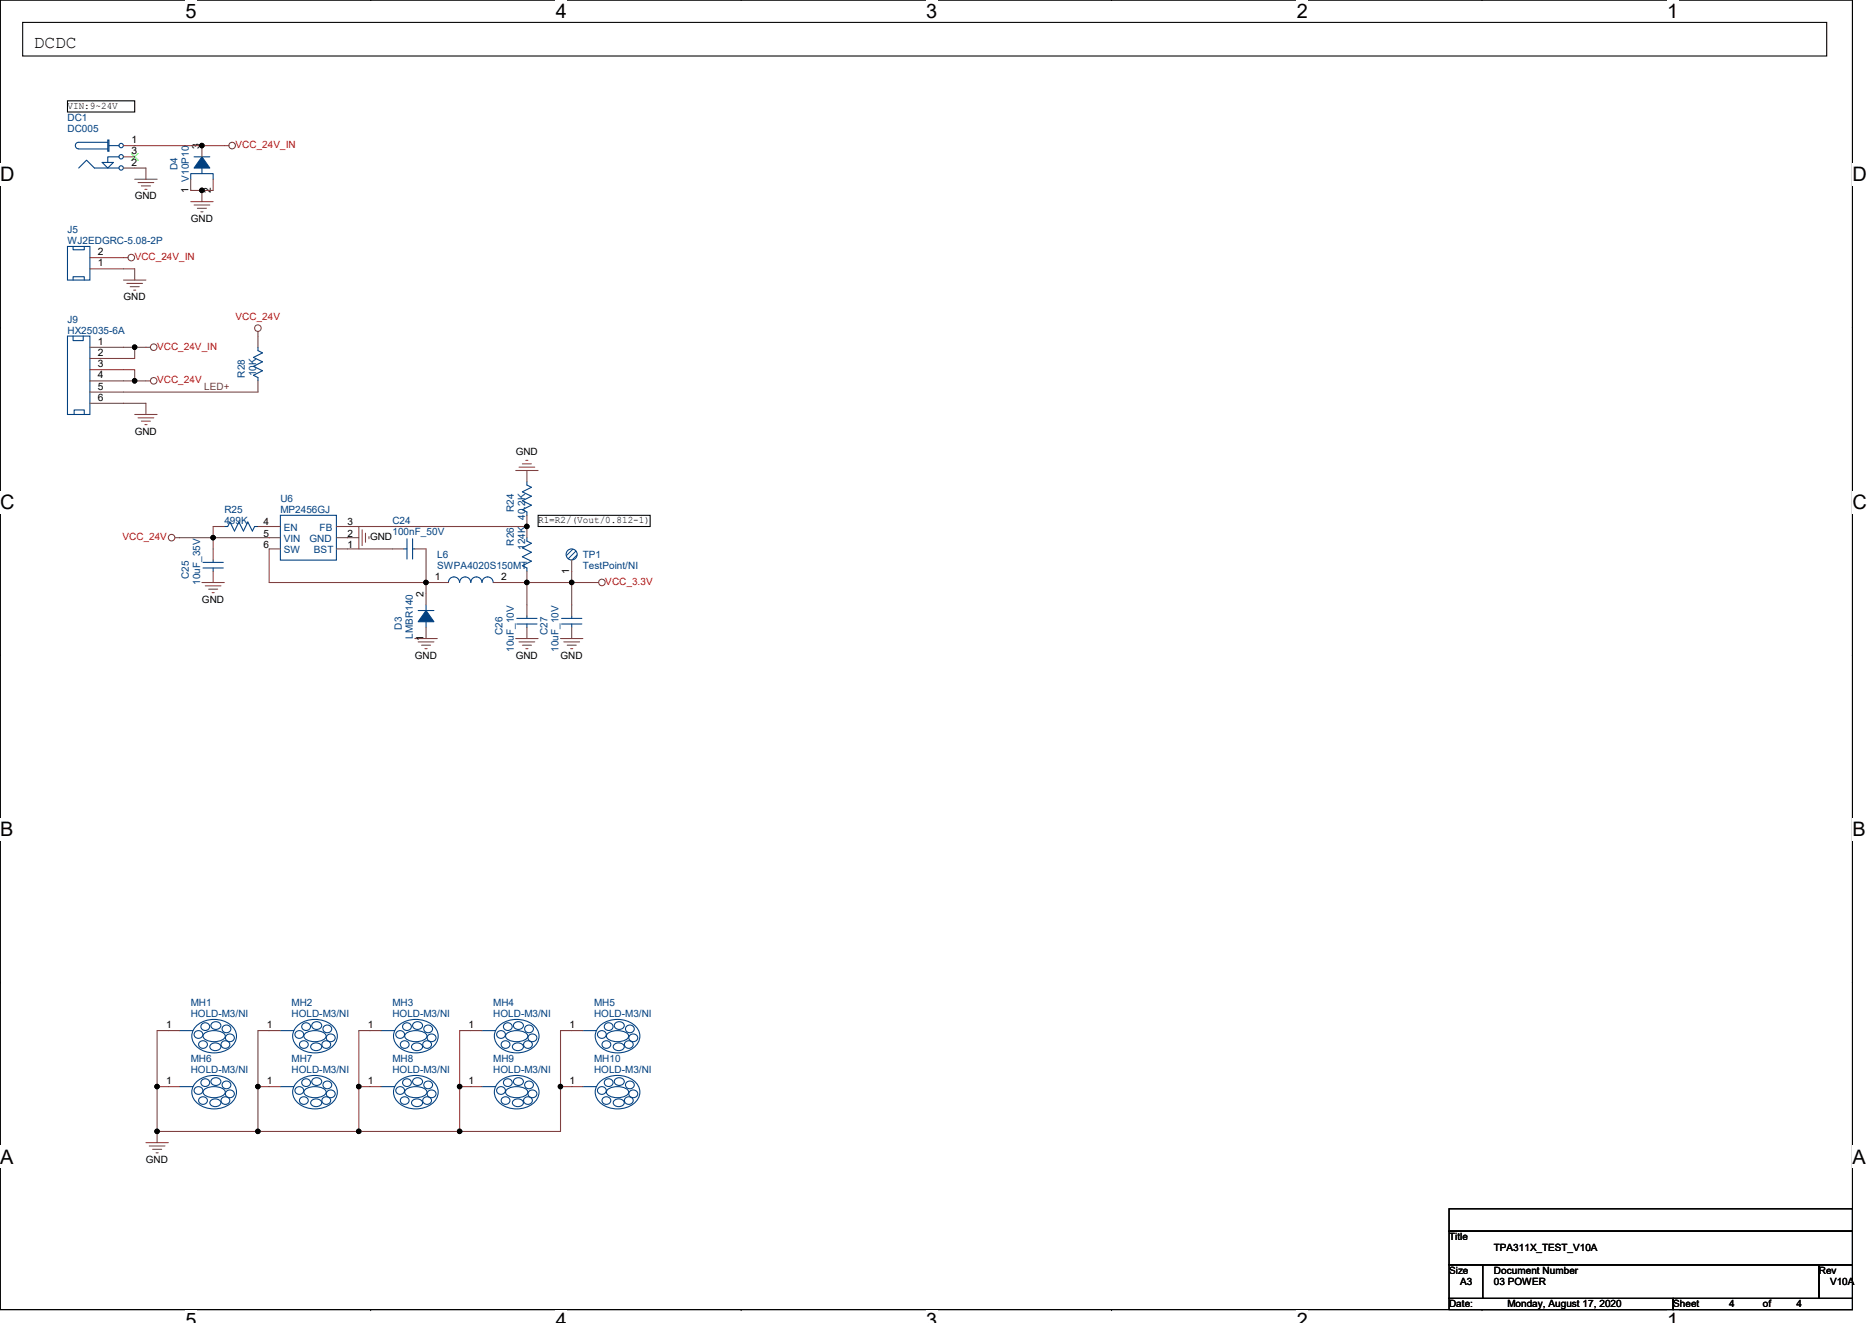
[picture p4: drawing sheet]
<svg xmlns="http://www.w3.org/2000/svg" width="297mm" height="210mm" viewBox="0 0 297 210" stroke-linecap="round" stroke-linejoin="round" font-family="sans-serif">
<path d="M0 0h293.9v207.9h-293.9z" fill="none" stroke="#000" stroke-width=".17"/>
<g fill="#fff">
<path d="M29.4 0h1.8v3.5h-1.8z"/>
<path d="M29.4 207.9h1.8v2h-1.8z"/>
</g>
<path d="M58.8 0h.1M58.8 207.9h.1" fill="none" stroke="#000" stroke-width=".17"/>
<g fill="#fff">
<path d="M88.2 0h1.8v3.5h-1.8z"/>
<path d="M88.2 207.9h1.8v2h-1.8z"/>
</g>
<path d="M117.6 0h.1M117.6 207.9h.1" fill="none" stroke="#000" stroke-width=".17"/>
<g fill="#fff">
<path d="M147 0h1.7v3.5h-1.7z"/>
<path d="M147 207.9h1.7v2h-1.7z"/>
</g>
<path d="M176.4 0h.1M176.4 207.9h.1" fill="none" stroke="#000" stroke-width=".17"/>
<g fill="#fff">
<path d="M205.8 0h1.7v3.5h-1.7z"/>
<path d="M205.8 207.9h1.7v2h-1.7z"/>
</g>
<path d="M235.2 0h.1M235.2 207.9h.1" fill="none" stroke="#000" stroke-width=".17"/>
<g fill="#fff">
<path d="M264.5 0h1.8v3.5h-1.8z"/>
<path d="M264.5 207.9h1.8v2h-1.8z"/>
<path d="M0 26h2.3v3.5h-2.3z"/>
<path d="M293.9 26h2.3v3.5h-2.3z"/>
<path d="M0 77.9h2.3v3.5h-2.3z"/>
<path d="M293.9 77.9h2.3v3.5h-2.3z"/>
</g>
<path d="M0 52h.1M293.9 52h.1" fill="none" stroke="#000" stroke-width=".17"/>
<g fill="#fff">
<path d="M0 129.9h2.1v3.5h-2.1z"/>
<path d="M293.9 129.9h2.1v3.5h-2.1z"/>
</g>
<path d="M0 103.9h.1M293.9 103.9h.1" fill="none" stroke="#000" stroke-width=".17"/>
<g fill="#fff">
<path d="M0 181.9h2.2v3.5h-2.2z"/>
<path d="M293.9 181.9h2.2v3.5h-2.2z"/>
</g>
<path d="M3.6 3.6h286.3v5.3h-286.3zM10.7 16h10.7v1.8h-10.7zM85.4 81.8h17.8v1.8h-17.8zM0 155.9h.1M293.9 155.9h.1M229.9 191.9h64v3.5h-64zM229.9 195.4h64v5.3h-64zM229.9 200.7h5.4v5.4h-5.4zM229.9 206.1h35.6v1.8h-35.6zM235.3 200.7h53.3v5.4h-53.3zM265.5 206.1h28.4v1.8h-28.4zM288.6 200.7h5.3v5.4h-5.3z" fill="none" stroke="#000" stroke-width=".17"/>
<g fill="none" stroke="#804040" stroke-width=".17">
<path d="M21.4 28.4h3.5M21.9 29h2.5M22.4 29.5h1.5M23 30.1h.3M30.3 32h3.5M30.8 32.5h2.5M31.3 33.1h1.5M31.9 33.6h.3M35.6 23.1h.7M14.3 55.1h5.3M14.3 56.9h5.3M14.3 58.7h5.3"/>
<path d="M19.6 44.4h3.6M19.6 40.9h.7M20.1 45h2.5M20.7 45.5h1.4M21.2 46.1h.3M23.2 55.1h.7M40.9 52.6v.7M14.3 60.5h5.3M14.3 62.2h5.3M14.3 64h5.3M21.4 65.8h3.5M21.9 66.3h2.5"/>
<path d="M22.4 66.8h1.5M23 67.4h.3M23.2 60.5h.7M81.8 74.7h3.6M82.4 74.1h2.5M82.9 73.6h1.4M83.4 73.1h.4M27.8 85.3h.7M32 92.5h3.6M32.6 93h2.5M33.1 93.5h1.4M33.7 94.1h.3"/>
<path d="M56.9 83.6v3.5M57.5 84.1v2.5M58 84.6v1.5M58.5 85.2v.3M94.3 92.5h.7M65.8 101.3h3.6M66.4 101.9h2.5M66.9 102.4h1.4M67.4 103h.4M81.8 101.3h3.6M82.4 101.9h2.5M82.9 102.4h1.4"/>
<path d="M83.4 103h.4M88.9 101.3h3.6M89.5 101.9h2.5M90 102.4h1.4M90.5 103h.4M42.7 172.5h1.8M90.7 172.5h1.8M23.2 181.4h3.5M23.7 181.9h2.5M24.2 182.4h1.5M24.8 183h.3"/>
<circle cx="36.8" cy="23.1" r=".52"/>
<circle cx="20.8" cy="40.9" r=".52"/>
<circle cx="24.4" cy="55.1" r=".52"/>
<circle cx="40.9" cy="52.1" r=".52"/>
<circle cx="24.4" cy="60.4" r=".52"/>
<circle cx="27.2" cy="85.3" r=".52"/>
<circle cx="95.5" cy="92.4" r=".52"/>
</g>
<g fill="none" stroke="#004080" stroke-width=".17">
<path d="M10.7 53.3h3.6v12.5h-3.6zM11.6 53.3v.8h1.6v-.8M11.8 65.8v-.7h1.6v.7M44.5 172.5h2.1M47 172.6a.68 .68 0 0 1 1 0 .68 .68 0 0 1 0 1 .68 .68 0 0 1-1-.1 .57 .57 0 0 1 0-.9zM47.2 171.7a4.3 4.3 0 0 1 6 .5 2.25 2.25 0 0 1-1 3.2 4.2 4.2 0 0 1-5.4-.9 2.13 2.13 0 0 1 .4-2.8zM47.7 174.2a.64 .64 0 0 1 1 .1 .64 .64 0 0 1-.2 .9 .64 .64 0 0 1-.8-.1 .64 .64 0 0 1 0-.9zM48.1 171.4a.68 .68 0 0 1 1-.1 .68 .68 0 0 1 0 1 .68 .68 0 0 1-1 0 .57 .57 0 0 1 0-.9zM48.3 173.1a2.68 2.68 0 0 1 3.4 0v.2a1.25 1.25 0 0 1-1.2 .9 2.54 2.54 0 0 1-2.2-.6l-.1-.3zM49.5 174.6a.97 .97 0 0 1 1.6 .4 .94 .94 0 0 1-.9 .6 .94 .94 0 0 1-.9-.6zM49.7 171.2a.78 .78 0 0 1 .9-.1 .78 .78 0 0 1 .4 .8 .78 .78 0 0 1-.9 .4 .78 .78 0 0 1-.6-.9zM51.3 174.2a.64 .64 0 0 1 1 .1 .64 .64 0 0 1-.3 .9 .64 .64 0 0 1-.8-.1 .64 .64 0 0 1 .1-.9z"/>
<path d="M51.4 171.8a.68 .68 0 0 1 1-.1 .68 .68 0 0 1 0 1 .68 .68 0 0 1-1-.1 .57 .57 0 0 1 0-.8zM52 173.2a.65 .65 0 0 1 1 0 .65 .65 0 0 1-.2 1 .64 .64 0 0 1-.9-.2 .64 .64 0 0 1 .1-.8zM92.5 172.5h2.1M95 172.6a.68 .68 0 0 1 1 0 .68 .68 0 0 1 0 1 .68 .68 0 0 1-1-.1 .57 .57 0 0 1 0-.9zM95.2 171.7a4.3 4.3 0 0 1 6 .5 2.25 2.25 0 0 1-1 3.2 4.2 4.2 0 0 1-5.4-.9 2.13 2.13 0 0 1 .4-2.8zM95.7 174.2a.64 .64 0 0 1 1 .1 .64 .64 0 0 1-.2 .9 .64 .64 0 0 1-.8-.1 .64 .64 0 0 1 0-.9zM96.1 171.4a.68 .68 0 0 1 1-.1 .68 .68 0 0 1 0 1 .68 .68 0 0 1-1 0 .57 .57 0 0 1 0-.9zM96.3 173.1a2.68 2.68 0 0 1 3.4 0l.1 .2a1.25 1.25 0 0 1-1.3 .9 2.54 2.54 0 0 1-2.2-.6l-.1-.3zM97.6 174.6a.97 .97 0 0 1 1.5 .4 .94 .94 0 0 1-.9 .6 .94 .94 0 0 1-.9-.6zM97.7 171.2a.78 .78 0 0 1 .9-.1 .78 .78 0 0 1 .4 .8 .78 .78 0 0 1-.9 .4 .78 .78 0 0 1-.6-.9zM99.3 174.2a.64 .64 0 0 1 1 .1 .64 .64 0 0 1-.3 .9 .64 .64 0 0 1-.8-.1 .64 .64 0 0 1 .1-.9zM99.4 171.8a.68 .68 0 0 1 1-.1 .68 .68 0 0 1 0 1 .68 .68 0 0 1-1-.1 .57 .57 0 0 1 0-.8z"/>
<path d="M100 173.2a.65 .65 0 0 1 1 0 .65 .65 0 0 1-.2 1 .64 .64 0 0 1-.9-.2 .64 .64 0 0 1 .1-.8z"/>
</g>
<circle cx="90.7" cy="88" r=".88" fill="#fff"/>
<g fill="#004080" stroke="#004080" stroke-width=".17">
<path d="M32 24.9l1.3 1.8h-2.5z" fill-rule="evenodd"/>
<path d="M67.6 96.9l1.3 1.8h-2.5z" fill-rule="evenodd"/>
<circle cx="90.7" cy="88" r=".88"/>
</g>
<g fill="none" stroke="#804040" stroke-width=".17">
<path d="M19.6 23.1h12.4M19.6 24.9h1.8M19.6 26.7h3.6v1.7M30.3 28.4v1.8h1.7M32 23.1v1.8M32 23.1h3.6M33.8 28.4v1.8h-1.8v1.8M14.3 42.7h7.1v1.7M14.3 40.9h5.3M19.6 55.1h1.8M19.6 58.7h1.8v1.8h-1.8M21.4 55.1v1.8h-1.8"/>
<path d="M21.4 55.1h1.8M40.9 55.1h.1M40.9 53.3v1.8M19.6 64h3.6v1.8M21.4 60.5h1.8M40.9 60.5h.1M40.9 60.5v1.7h-21.3M83.6 76.5h.1M83.6 74.7v1.8M28.5 85.3h5.3M33.8 85.3h10.7M33.8 85.3v3.6"/>
<path d="M33.8 90.7v1.8M35.6 83.6h-1.8v1.7M35.6 83.6h.1M40.9 83.6h3.6M40.9 83.6h.1M44.5 87.1h-1.8v5.4h28.5M53.4 87.1h10.6M53.4 85.3h3.5M53.4 83.6h30.2M65.8 87.1h1.8v8.9M67.6 99.6v1.7M78.3 92.5h5.3"/>
<path d="M83.6 92.5v5.3M83.6 99.6v1.7M83.6 85.3h.1M83.6 90.7h.1M83.6 81.8h.1M83.6 90.7v1.8M83.6 81.8v1.8M83.6 83.6v1.7M83.6 92.5h7.1M90.7 92.5h3.6M90.7 88.9v3.6M90.7 92.5v5.3"/>
<path d="M90.7 99.6v1.7M24.9 172.5v7.1M24.9 179.6v1.8M24.9 172.5h3.6M24.9 179.6h16M28.5 163.6h-3.6v8.9M40.9 172.5v7.1M40.9 172.5h1.8M40.9 179.6h16M44.5 163.6h-3.6v8.9M56.9 172.5h3.6M56.9 172.5v7.1"/>
<path d="M56.9 179.6h16M60.5 163.6h-3.6v8.9M72.9 172.5h3.6M72.9 172.5v7.1M76.5 163.6h-3.6v8.9M88.9 172.5h1.8M88.9 172.5v7.1h-16M92.5 163.6h-3.6v8.9"/>
</g>
<g fill="none" stroke="#004080" stroke-width=".17">
<path d="M10.7 39.1h3.6v5.3h-3.6zM11.6 39.1v.5h1.8v-.5M12.5 22.6a.52 .52 0 0 0-.5 .5 .52 .52 0 0 0 .5 .5M12.5 22.6h4.6M12.5 23.6h4.6M12.5 26.7l1.2-1.3 1.3 1.3h3.9M16.2 25.8h1.8l-.9 .9zM17.1 22.2h.2v1.8h-.2zM17.3 23.1h1.6M18.9 24.9h-1.8v.9M30.3 28.4v-.8h3.5v.8M30.8 24.9h2.5"/>
<path d="M32 26.7v.9M11.6 44.4v-.5h1.8v.5M40.9 55.1v.5l.8 .4-1.5 .7 1.5 .7-1.5 .7 1.5 .7-1.5 .8 .7 .3v.6M83.6 76.5v.5l.7 .3-1.4 .8 1.4 .7-1.4 .7 1.4 .7-1.4 .7 .7 .4v.5M32.2 90.1h3.2M32.2 89.3h3.2M33.8 88.9v.4M33.8 90.1v.6M35.6 83.6h.5l.4-.8 .7 1.5 .7-1.5 .7 1.5 .7-1.5 .7 1.5 .4-.7h.5M44.5 81.8h8.9v7.1h-8.9zM64 87.1h.6M64.6 85.5v3.2"/>
<path d="M65.5 87.1h.3M65.5 85.5v3.2M66.4 96.9h2.5M67.6 96v.9M67.6 98.7v.9M72.9 92.4a.88 .88 0 0 0-.9-.8 .88 .88 0 0 0-.8 .8M78.3 92.4a.89 .89 0 0 0-.9-.8 .89 .89 0 0 0-.9 .8 .89 .89 0 0 0-.9-.8 .89 .89 0 0 0-.9 .8 .88 .88 0 0 0-.9-.8 .88 .88 0 0 0-.9 .8M82 99h3.2M82 98.1h3.2M83.6 97.8v.3M83.6 99v.6M83.6 85.3v.6l.7 .3-1.4 .8 1.4 .7-1.4 .7 1.4 .7-1.4 .7 .7 .3v.6"/>
<path d="M89.1 99h3.2M89.1 98.1h3.2M90.7 97.8v.3M90.7 99v.6M28.5 172.5h2.1M28.5 163.6h2.1M31 172.6a.68 .68 0 0 1 1 0 .68 .68 0 0 1 0 1 .68 .68 0 0 1-1-.1 .57 .57 0 0 1 0-.9zM31 163.8a.68 .68 0 0 1 1-.1 .68 .68 0 0 1 0 1 .68 .68 0 0 1-1-.1 .57 .57 0 0 1 0-.8zM31.2 171.7a4.3 4.3 0 0 1 6 .5 2.25 2.25 0 0 1-1 3.2 4.2 4.2 0 0 1-5.4-.9 2.13 2.13 0 0 1 .4-2.8zM31.2 162.8a4.3 4.3 0 0 1 6 .5 2.25 2.25 0 0 1-1 3.2 4.2 4.2 0 0 1-5.4-.9 2.13 2.13 0 0 1 .4-2.8zM31.7 174.2a.64 .64 0 0 1 1 .1 .64 .64 0 0 1-.2 .9 .64 .64 0 0 1-.8-.1 .64 .64 0 0 1 0-.9zM31.7 165.4a.64 .64 0 0 1 1 0 .64 .64 0 0 1-.2 .9 .64 .64 0 0 1-.8-.1 .64 .64 0 0 1 0-.8z"/>
<path d="M32.1 171.4a.68 .68 0 0 1 1-.1 .68 .68 0 0 1 0 1 .68 .68 0 0 1-1 0 .57 .57 0 0 1 0-.9zM32.1 162.5a.68 .68 0 0 1 1-.1 .68 .68 0 0 1 0 1 .68 .68 0 0 1-1 0 .57 .57 0 0 1 0-.9zM32.3 173.1a2.68 2.68 0 0 1 3.4 0v.2a1.25 1.25 0 0 1-1.2 .9 2.54 2.54 0 0 1-2.2-.6l-.1-.3zM32.3 164.2a2.68 2.68 0 0 1 3.4 0v.2a1.25 1.25 0 0 1-1.2 .9 2.54 2.54 0 0 1-2.2-.6l-.1-.3zM33.5 174.6a.97 .97 0 0 1 1.5 .4 .94 .94 0 0 1-.8 .6 .94 .94 0 0 1-.9-.6zM33.5 165.7a.97 .97 0 0 1 1.5 .4 .94 .94 0 0 1-.8 .7 .94 .94 0 0 1-.9-.7zM33.7 171.2a.78 .78 0 0 1 .9-.1 .78 .78 0 0 1 .4 .8 .78 .78 0 0 1-.9 .4 .78 .78 0 0 1-.6-.9zM33.7 162.3a.78 .78 0 0 1 .9-.1 .78 .78 0 0 1 .4 .8 .78 .78 0 0 1-.9 .4 .78 .78 0 0 1-.6-.9zM35.3 174.2a.64 .64 0 0 1 1 .1 .64 .64 0 0 1-.3 .9 .64 .64 0 0 1-.8-.1 .64 .64 0 0 1 .1-.9zM35.3 165.4a.64 .64 0 0 1 1 0 .64 .64 0 0 1-.3 .9 .64 .64 0 0 1-.8-.1 .64 .64 0 0 1 .1-.8zM35.4 171.8a.68 .68 0 0 1 1-.1 .68 .68 0 0 1 0 1 .68 .68 0 0 1-1-.1 .57 .57 0 0 1 0-.8zM35.4 162.9a.68 .68 0 0 1 1-.1 .68 .68 0 0 1 0 1 .68 .68 0 0 1-1-.1 .57 .57 0 0 1 0-.8z"/>
<path d="M36 173.2a.65 .65 0 0 1 1 0 .65 .65 0 0 1-.3 1 .64 .64 0 0 1-.8-.2 .64 .64 0 0 1 .1-.8zM36 164.3a.65 .65 0 0 1 1 0 .65 .65 0 0 1-.3 1 .64 .64 0 0 1-.8-.2 .64 .64 0 0 1 .1-.8zM44.5 163.6h2.1M47 163.8a.68 .68 0 0 1 1-.1 .68 .68 0 0 1 0 1 .68 .68 0 0 1-1-.1 .57 .57 0 0 1 0-.8zM47.2 162.8a4.3 4.3 0 0 1 6 .5 2.25 2.25 0 0 1-1 3.2 4.2 4.2 0 0 1-5.4-.9 2.13 2.13 0 0 1 .4-2.8zM47.7 165.4a.64 .64 0 0 1 1 0 .64 .64 0 0 1-.2 .9 .64 .64 0 0 1-.8-.1 .64 .64 0 0 1 0-.8zM48.1 162.5a.68 .68 0 0 1 1-.1 .68 .68 0 0 1 0 1 .68 .68 0 0 1-1 0 .57 .57 0 0 1 0-.9zM48.3 164.2a2.68 2.68 0 0 1 3.4 0v.2a1.25 1.25 0 0 1-1.2 .9 2.54 2.54 0 0 1-2.2-.6l-.1-.3zM49.5 165.7a.97 .97 0 0 1 1.6 .4 .94 .94 0 0 1-.9 .7 .94 .94 0 0 1-.9-.7zM49.7 162.3a.78 .78 0 0 1 .9-.1 .78 .78 0 0 1 .4 .8 .78 .78 0 0 1-.9 .4 .78 .78 0 0 1-.6-.9zM51.3 165.4a.64 .64 0 0 1 1 0 .64 .64 0 0 1-.3 .9 .64 .64 0 0 1-.8-.1 .64 .64 0 0 1 .1-.8zM51.4 162.9a.68 .68 0 0 1 1-.1 .68 .68 0 0 1 0 1 .68 .68 0 0 1-1-.1 .57 .57 0 0 1 0-.8z"/>
<path d="M52 164.3a.65 .65 0 0 1 1 0 .65 .65 0 0 1-.2 1 .64 .64 0 0 1-.9-.2 .64 .64 0 0 1 .1-.8zM60.5 163.6h2.1M60.5 172.5h2.1M63 163.8a.68 .68 0 0 1 1-.1 .68 .68 0 0 1 0 1 .68 .68 0 0 1-1-.1 .57 .57 0 0 1 0-.8zM63 172.6a.68 .68 0 0 1 1 0 .68 .68 0 0 1 0 1 .68 .68 0 0 1-1-.1 .57 .57 0 0 1 0-.9zM63.2 162.8a4.3 4.3 0 0 1 6 .5 2.25 2.25 0 0 1-1 3.2 4.2 4.2 0 0 1-5.4-.9 2.13 2.13 0 0 1 .4-2.8zM63.2 171.7a4.3 4.3 0 0 1 6 .5 2.25 2.25 0 0 1-1 3.2 4.2 4.2 0 0 1-5.4-.9 2.13 2.13 0 0 1 .4-2.8zM63.7 165.4a.64 .64 0 0 1 1 0 .64 .64 0 0 1-.2 .9 .64 .64 0 0 1-.8-.1 .64 .64 0 0 1 0-.8zM63.7 174.2a.64 .64 0 0 1 1 .1 .64 .64 0 0 1-.2 .9 .64 .64 0 0 1-.8-.1 .64 .64 0 0 1 0-.9zM64.1 162.5a.68 .68 0 0 1 1-.1 .68 .68 0 0 1 0 1 .68 .68 0 0 1-1 0 .57 .57 0 0 1 0-.9zM64.1 171.4a.68 .68 0 0 1 1-.1 .68 .68 0 0 1 0 1 .68 .68 0 0 1-1 0 .57 .57 0 0 1 0-.9zM64.3 164.2a2.68 2.68 0 0 1 3.4 0l.1 .2a1.25 1.25 0 0 1-1.3 .9 2.54 2.54 0 0 1-2.2-.6l-.1-.3z"/>
<path d="M64.3 173.1a2.68 2.68 0 0 1 3.4 0l.1 .2a1.25 1.25 0 0 1-1.3 .9 2.54 2.54 0 0 1-2.2-.6l-.1-.3zM65.5 165.7a.97 .97 0 0 1 1.6 .4 .94 .94 0 0 1-.9 .7 .94 .94 0 0 1-.9-.7zM65.5 174.6a.97 .97 0 0 1 1.6 .4 .94 .94 0 0 1-.9 .6 .94 .94 0 0 1-.9-.6zM65.7 162.3a.78 .78 0 0 1 .9-.1 .78 .78 0 0 1 .4 .8 .78 .78 0 0 1-.9 .4 .78 .78 0 0 1-.6-.9zM65.7 171.2a.78 .78 0 0 1 .9-.1 .78 .78 0 0 1 .4 .8 .78 .78 0 0 1-.9 .4 .78 .78 0 0 1-.6-.9zM67.3 165.4a.64 .64 0 0 1 1 0 .64 .64 0 0 1-.3 .9 .64 .64 0 0 1-.8-.1 .64 .64 0 0 1 .1-.8zM67.3 174.2a.64 .64 0 0 1 1 .1 .64 .64 0 0 1-.3 .9 .64 .64 0 0 1-.8-.1 .64 .64 0 0 1 .1-.9zM67.4 162.9a.68 .68 0 0 1 1-.1 .68 .68 0 0 1 0 1 .68 .68 0 0 1-1-.1 .57 .57 0 0 1 0-.8zM67.4 171.8a.68 .68 0 0 1 1-.1 .68 .68 0 0 1 0 1 .68 .68 0 0 1-1-.1 .57 .57 0 0 1 0-.8zM68 164.3a.65 .65 0 0 1 1 0 .65 .65 0 0 1-.2 1 .64 .64 0 0 1-.9-.2 .64 .64 0 0 1 .1-.8zM68 173.2a.65 .65 0 0 1 1 0 .65 .65 0 0 1-.2 1 .64 .64 0 0 1-.9-.2 .64 .64 0 0 1 .1-.8zM76.5 172.5h2.1"/>
<path d="M76.5 163.6h2.1M79 172.6a.68 .68 0 0 1 1 0 .68 .68 0 0 1 0 1 .68 .68 0 0 1-1-.1 .57 .57 0 0 1 0-.9zM79 163.8a.68 .68 0 0 1 1-.1 .68 .68 0 0 1 0 1 .68 .68 0 0 1-1-.1 .57 .57 0 0 1 0-.8zM79.2 171.7a4.3 4.3 0 0 1 6 .5 2.25 2.25 0 0 1-1 3.2 4.2 4.2 0 0 1-5.4-.9 2.13 2.13 0 0 1 .4-2.8zM79.2 162.8a4.3 4.3 0 0 1 6 .5 2.25 2.25 0 0 1-1 3.2 4.2 4.2 0 0 1-5.4-.9 2.13 2.13 0 0 1 .4-2.8zM79.7 174.2a.64 .64 0 0 1 1 .1 .64 .64 0 0 1-.2 .9 .64 .64 0 0 1-.8-.1 .64 .64 0 0 1 0-.9zM79.7 165.4a.64 .64 0 0 1 1 0 .64 .64 0 0 1-.2 .9 .64 .64 0 0 1-.8-.1 .64 .64 0 0 1 0-.8zM80.1 171.4a.68 .68 0 0 1 1-.1 .68 .68 0 0 1 0 1 .68 .68 0 0 1-1 0 .57 .57 0 0 1 0-.9zM80.1 162.5a.68 .68 0 0 1 1-.1 .68 .68 0 0 1 0 1 .68 .68 0 0 1-1 0 .57 .57 0 0 1 0-.9zM80.3 173.1a2.68 2.68 0 0 1 3.4 0l.1 .2a1.25 1.25 0 0 1-1.3 .9 2.54 2.54 0 0 1-2.2-.6l-.1-.3zM80.3 164.2a2.68 2.68 0 0 1 3.4 0l.1 .2a1.25 1.25 0 0 1-1.3 .9 2.54 2.54 0 0 1-2.2-.6l-.1-.3zM81.5 174.6a.97 .97 0 0 1 1.6 .4 .94 .94 0 0 1-.9 .6 .94 .94 0 0 1-.9-.6z"/>
<path d="M81.5 165.7a.97 .97 0 0 1 1.6 .4 .94 .94 0 0 1-.9 .7 .94 .94 0 0 1-.9-.7zM81.7 171.2a.78 .78 0 0 1 .9-.1 .78 .78 0 0 1 .4 .8 .78 .78 0 0 1-.9 .4 .78 .78 0 0 1-.6-.9zM81.7 162.3a.78 .78 0 0 1 .9-.1 .78 .78 0 0 1 .4 .8 .78 .78 0 0 1-.9 .4 .78 .78 0 0 1-.6-.9zM83.3 174.2a.64 .64 0 0 1 1 .1 .64 .64 0 0 1-.3 .9 .64 .64 0 0 1-.8-.1 .64 .64 0 0 1 .1-.9zM83.3 165.4a.64 .64 0 0 1 1 0 .64 .64 0 0 1-.3 .9 .64 .64 0 0 1-.8-.1 .64 .64 0 0 1 .1-.8zM83.4 171.8a.68 .68 0 0 1 1-.1 .68 .68 0 0 1 0 1 .68 .68 0 0 1-1-.1 .57 .57 0 0 1 0-.8zM83.4 162.9a.68 .68 0 0 1 1-.1 .68 .68 0 0 1 0 1 .68 .68 0 0 1-1-.1 .57 .57 0 0 1 0-.8zM84 173.2a.65 .65 0 0 1 1 0 .65 .65 0 0 1-.2 1 .64 .64 0 0 1-.9-.2 .64 .64 0 0 1 .1-.8zM84 164.3a.65 .65 0 0 1 1 0 .65 .65 0 0 1-.2 1 .64 .64 0 0 1-.9-.2 .64 .64 0 0 1 .1-.8zM92.5 163.6h2.1M95 163.8a.68 .68 0 0 1 1-.1 .68 .68 0 0 1 0 1 .68 .68 0 0 1-1-.1 .57 .57 0 0 1 0-.8zM95.2 162.8a4.3 4.3 0 0 1 6 .5 2.25 2.25 0 0 1-1 3.2 4.2 4.2 0 0 1-5.4-.9 2.13 2.13 0 0 1 .4-2.8z"/>
<path d="M95.7 165.4a.64 .64 0 0 1 1 0 .64 .64 0 0 1-.2 .9 .64 .64 0 0 1-.8-.1 .64 .64 0 0 1 0-.8zM96.1 162.5a.68 .68 0 0 1 1-.1 .68 .68 0 0 1 0 1 .68 .68 0 0 1-1 0 .57 .57 0 0 1 0-.9zM96.3 164.2a2.68 2.68 0 0 1 3.4 0l.1 .2a1.25 1.25 0 0 1-1.3 .9 2.54 2.54 0 0 1-2.2-.6l-.1-.3zM97.6 165.7a.97 .97 0 0 1 1.5 .4 .94 .94 0 0 1-.9 .7 .94 .94 0 0 1-.9-.7zM97.7 162.3a.78 .78 0 0 1 .9-.1 .78 .78 0 0 1 .4 .8 .78 .78 0 0 1-.9 .4 .78 .78 0 0 1-.6-.9zM99.3 165.4a.64 .64 0 0 1 1 0 .64 .64 0 0 1-.3 .9 .64 .64 0 0 1-.8-.1 .64 .64 0 0 1 .1-.8zM99.4 162.9a.68 .68 0 0 1 1-.1 .68 .68 0 0 1 0 1 .68 .68 0 0 1-1-.1 .57 .57 0 0 1 0-.8zM100 164.3a.65 .65 0 0 1 1 0 .65 .65 0 0 1-.2 1 .64 .64 0 0 1-.9-.2 .64 .64 0 0 1 .1-.8z"/>
<circle cx="19.2" cy="26.7" r=".35"/>
<circle cx="19.2" cy="23.1" r=".35"/>
<circle cx="19.2" cy="24.9" r=".35"/>
</g>
<path d="M20.8 24.4l1.1 1M21.9 24.4l-1.1 1" fill="none" stroke="#0f0" stroke-width=".16"/>
<g fill="#000" stroke="#000" stroke-width=".17">
<circle cx="32" cy="23.1" r=".35"/>
<circle cx="32" cy="30.2" r=".35"/>
<circle cx="21.4" cy="55.1" r=".35"/>
<circle cx="21.4" cy="60.4" r=".35"/>
<circle cx="33.8" cy="85.3" r=".35"/>
<circle cx="67.6" cy="92.4" r=".35"/>
<circle cx="83.6" cy="92.4" r=".35"/>
<circle cx="83.6" cy="83.6" r=".35"/>
<circle cx="90.7" cy="92.4" r=".35"/>
<circle cx="24.9" cy="172.5" r=".35"/>
<circle cx="24.9" cy="179.6" r=".35"/>
<circle cx="40.9" cy="179.6" r=".35"/>
<circle cx="40.9" cy="172.5" r=".35"/>
<circle cx="56.9" cy="172.5" r=".35"/>
<circle cx="56.9" cy="179.6" r=".35"/>
<circle cx="72.9" cy="172.5" r=".35"/>
<circle cx="72.9" cy="179.6" r=".35"/>
<circle cx="88.9" cy="172.5" r=".35"/>
</g>
<g font-size="3.2">
<text x="29.4" y="2.8">5</text>
<text x="88.2" y="2.8">4</text>
<text x="147" y="2.8">3</text>
<text x="205.8" y="2.8">2</text>
<text x="264.5" y="2.8">1</text>
<text x="0" y="28.8">D</text>
<text x="293.9" y="28.8">D</text>
<text x="0" y="80.8">C</text>
<text x="293.9" y="80.8">C</text>
<text x="0" y="132.7">B</text>
<text x="293.9" y="132.7">B</text>
<text x="0" y="184.7">A</text>
<text x="293.9" y="184.7">A</text>
<text x="29.4" y="210.7">5</text>
<text x="88.2" y="210.7">4</text>
<text x="147" y="210.7">3</text>
<text x="205.8" y="210.7">2</text>
<text x="264.5" y="210.7">1</text>
</g>
<text font-size="2.8" x="5.4" y="7.6">DCDC</text>
<g font-size="1.6">
<text x="10.7" y="17.3">VIN:9~24V</text>
<text x="20.8" y="22.7">1</text>
<text x="31.7" y="23.6" transform="rotate(-90 31.7 23.6)">3</text>
<text x="20.8" y="24.5">3</text>
<text x="20.8" y="26.3">2</text>
<text x="21.4" y="31.6">GND</text>
<text x="29.9" y="30.6" transform="rotate(-90 29.9 30.6)">1 V10P10</text>
<text x="30.3" y="35.2">GND</text>
<text x="33.4" y="30.6" transform="rotate(-90 33.4 30.6)">2</text>
<text x="15.5" y="40.5">2</text>
<text x="15.5" y="42.3">1</text>
<text x="19.6" y="47.6">GND</text>
<text x="15.5" y="54.7">1</text>
<text x="15.5" y="56.5">2</text>
<text x="15.5" y="58.3">3</text>
<text x="15.5" y="60.1">4</text>
<text x="15.5" y="61.8">5</text>
<text x="15.5" y="63.6">6</text>
<text x="21.4" y="69">GND</text>
<text x="81.8" y="72.2">GND</text>
<text x="41.8" y="83.4">4</text>
<text x="55.2" y="83.4">3</text>
<text x="85.4" y="83">R1=R2/(Vout/0.812-1)</text>
<text x="41.8" y="85.2">5</text>
<text x="41.8" y="86.9">6</text>
<text x="55.2" y="85.2">2</text>
<text x="55.2" y="86.9">1</text>
<text x="58.7" y="85.7">GND</text>
<text x="32" y="95.7">GND</text>
<text x="67.2" y="94.8" transform="rotate(-90 67.2 94.8)">2</text>
<text x="69" y="92.1">1</text>
<text x="79.5" y="92.1">2</text>
<text x="90.3" y="91.1" transform="rotate(-90 90.3 91.1)">1</text>
<text x="67.2" y="101.7" transform="rotate(-90 67.2 101.7)">1</text>
<text x="65.8" y="104.5">GND</text>
<text x="81.8" y="104.5">GND</text>
<text x="88.9" y="104.5">GND</text>
<text x="26.3" y="163.2">1</text>
<text x="42.4" y="163.2">1</text>
<text x="58.4" y="163.2">1</text>
<text x="74.4" y="163.2">1</text>
<text x="90.4" y="163.2">1</text>
<text x="26.3" y="172.1">1</text>
<text x="42.4" y="172.1">1</text>
<text x="58.4" y="172.1">1</text>
<text x="74.4" y="172.1">1</text>
<text x="90.4" y="172.1">1</text>
<text x="23.2" y="184.6">GND</text>
<text x="229.9" y="196.8">Title</text>
<text x="229.9" y="202.2">Size</text>
<text x="231.7" y="203.9">A3</text>
<text x="237" y="203.9">03 POWER</text>
<text x="237" y="198.6">TPA311X_TEST_V10A</text>
<text x="237" y="202.2">Document Number</text>
<text x="288.6" y="202.2">Rev</text>
<text x="290.4" y="203.9">V10A</text>
<text x="229.9" y="207.5">Date:</text>
<text x="239.2" y="207.5">Monday, August 17, 2020</text>
<text x="265.5" y="207.5">Sheet</text>
<text x="274.4" y="207.5">4</text>
<text x="279.7" y="207.5">of</text>
<text x="285" y="207.5">4</text>
</g>
<g font-size="1.6" fill="#004080">
<text x="10.7" y="19.2">DC1</text>
<text x="10.7" y="21">DC005</text>
<text x="28.2" y="27" transform="rotate(-90 28.2 27)">D4</text>
<text x="10.7" y="37">J5</text>
<text x="10.7" y="38.8">WJ2EDGRC-5.08-2P</text>
<text x="10.7" y="51.2">J9</text>
<text x="10.7" y="53">HX25035-6A</text>
<text x="38.9" y="59.9" transform="rotate(-90 38.9 59.9)">R28</text>
<text x="40.6" y="59.7" transform="rotate(-90 40.6 59.7)">10K</text>
<text x="35.6" y="81.4">R25</text>
<text x="35.6" y="83.2">499K</text>
<text x="44.5" y="79.7">U6</text>
<text x="44.5" y="81.4">MP2456GJ</text>
<text x="62.3" y="83.2">C24</text>
<text x="81.5" y="81.3" transform="rotate(-90 81.5 81.3)">R24</text>
<text x="83.3" y="82.5" transform="rotate(-90 83.3 82.5)">40.2K</text>
<text x="45" y="84.3">EN</text>
<text x="45" y="86">VIN</text>
<text x="45" y="87.8">SW</text>
<text x="49.1" y="86">GND</text>
<text x="49.8" y="87.8">BST</text>
<text x="50.7" y="84.3">FB</text>
<text x="62.3" y="85">100nF_50V</text>
<text x="69.4" y="88.5">L6</text>
<text x="81.5" y="86.6" transform="rotate(-90 81.5 86.6)">R26</text>
<text x="83.3" y="87.3" transform="rotate(-90 83.3 87.3)">124K</text>
<text x="92.5" y="88.5">TP1</text>
<text x="30" y="91.9" transform="rotate(-90 30 91.9)">C25</text>
<text x="31.7" y="92.8" transform="rotate(-90 31.7 92.8)">10uF_35V</text>
<text x="69.4" y="90.3">SWPA4020S150MT</text>
<text x="92.5" y="90.3">TestPoint/NI</text>
<text x="63.8" y="99.9" transform="rotate(-90 63.8 99.9)">D3</text>
<text x="65.5" y="101.3" transform="rotate(-90 65.5 101.3)">LMBR140</text>
<text x="79.8" y="100.8" transform="rotate(-90 79.8 100.8)">C26</text>
<text x="86.9" y="100.8" transform="rotate(-90 86.9 100.8)">C27</text>
<text x="81.5" y="103.5" transform="rotate(-90 81.5 103.5)">10uF_10V</text>
<text x="88.6" y="103.5" transform="rotate(-90 88.6 103.5)">10uF_10V</text>
<text x="30.3" y="159.7">MH1</text>
<text x="30.3" y="161.4">HOLD-M3/NI</text>
<text x="46.3" y="159.7">MH2</text>
<text x="46.3" y="161.4">HOLD-M3/NI</text>
<text x="62.3" y="159.7">MH3</text>
<text x="62.3" y="161.4">HOLD-M3/NI</text>
<text x="78.3" y="159.7">MH4</text>
<text x="78.3" y="161.4">HOLD-M3/NI</text>
<text x="94.3" y="159.7">MH5</text>
<text x="94.3" y="161.4">HOLD-M3/NI</text>
<text x="30.3" y="168.6">MH6</text>
<text x="30.3" y="170.3">HOLD-M3/NI</text>
<text x="46.3" y="168.6">MH7</text>
<text x="46.3" y="170.3">HOLD-M3/NI</text>
<text x="62.3" y="168.6">MH8</text>
<text x="62.3" y="170.3">HOLD-M3/NI</text>
<text x="78.3" y="168.6">MH9</text>
<text x="78.3" y="170.3">HOLD-M3/NI</text>
<text x="94.3" y="168.6">MH10</text>
<text x="94.3" y="170.3">HOLD-M3/NI</text>
</g>
<g font-size="1.6" fill="#f00">
<text x="37.4" y="23.5">VCC_24V_IN</text>
<text x="21.4" y="41.3">VCC_24V_IN</text>
<text x="37.4" y="50.8">VCC_24V</text>
<text x="24.9" y="55.5">VCC_24V_IN</text>
<text x="24.9" y="60.8">VCC_24V</text>
<text x="19.4" y="85.7">VCC_24V</text>
<text x="96.1" y="92.8">VCC_3.3V</text>
</g>
<text font-size="1.6" fill="#804040" x="32.4" y="61.9">LED+</text>
</svg>
